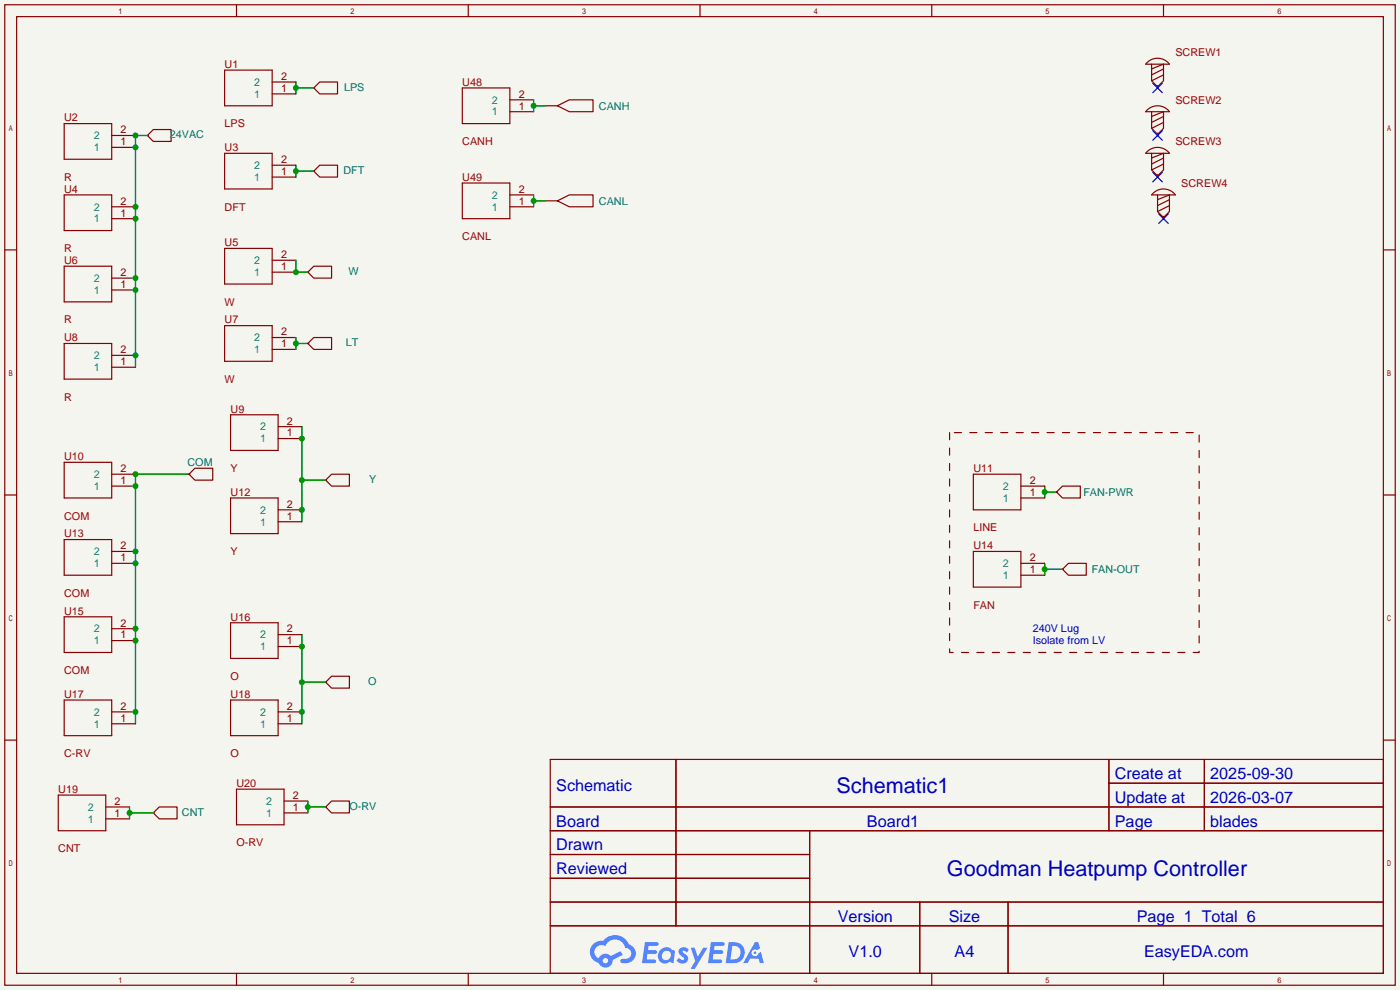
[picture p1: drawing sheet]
<svg xmlns="http://www.w3.org/2000/svg" width="299mm" height="212mm" viewBox="0 0 299 212" stroke-linecap="round" stroke-linejoin="round" font-family="sans-serif">
<path d="M0 0h299.2v211.6h-299.2z" fill="#f5f5f0"/>
<g fill="none" stroke="#850000" stroke-width=".25">
<path d="M1 1h297.2v209.6h-297.2zM3.6 3.6h292.1v204.4h-292.1zM50.5 1v2.6M100.1 1v2.6M149.6 1v2.6M199.1 1v2.6M248.7 1v2.6M1 53.4h2.6M295.7 53.4h2.5M1 105.8h2.6M295.7 105.8h2.5M1 158.2h2.6"/>
<path d="M295.7 158.2h2.5M117.6 162.3h178.1v45.7h-178.1zM117.6 172.5h178.1M117.6 177.5h178.1M144.5 162.3v35.6M173 177.5v30.5M237 162.3v15.2M237 167.4h58.7M257.4 162.3v15.2M117.6 182.6h55.4M117.6 192.8h178.1M117.6 187.7h55.4"/>
<path d="M117.6 197.9h178.1M196.6 192.8v15.2M215.4 192.8v15.2M50.5 208v2.6M100.1 208v2.6M149.6 208v2.6M199.1 208v2.6M248.7 208v2.6"/>
</g>
<g fill="#5487ff">
<path d="M145.3 202.7a1.3 1.3 0 0 1 1.9 .3l-.4 .6a.54 .54 0 0 0-.9-.2l.1 .2a1.34 1.34 0 0 1 .9 1.8 1.47 1.47 0 0 1-2.3-.1l.5-.6 .8 .5a.31 .31 0 0 0 .4-.3 .31 .31 0 0 0-.3-.4 1.12 1.12 0 0 1-.7-1.8z"/>
<path d="M147.6 202.5h.9l.6 2 1.2-2h.9l-2.7 4.6h-.9l1-1.7z"/>
<path d="M137.8 201.4h1.7a1.31 1.31 0 0 1 1.2 .2 .4 .4 0 0 1-.3 .5l-1.8 .1-.1 .9h1.6a.4 .4 0 0 1 .4 .4 .4 .4 0 0 1-.5 .4h-1.6l-.2 1.2h1.4a.46 .46 0 0 1 .5 0 .46 .46 0 0 1 .1 .5l-.4 .2h-2.6z"/>
<path d="M151.9 201.4h1.7a1.32 1.32 0 0 1 1.2 .2 .39 .39 0 0 1-.3 .5l-1.8 .1-.1 .9h1.6a.4 .4 0 0 1 .4 .4 .4 .4 0 0 1-.4 .4h-1.7l-.2 1.2h1.4a.46 .46 0 0 1 .5 0 .46 .46 0 0 1 .1 .5l-.4 .2h-2.6z"/>
<path d="M161.3 201.4h.8l.3 1.3-.6 .4a.75 .75 0 0 0-1.1 .3 .75 .75 0 0 0 .5 1 .75 .75 0 0 0 .9-.7l.5-.2 .6 2.3h-.8l-.3-.9h-1.8l-.5 .9h-1z"/>
<path d="M155.7 201.4l-.6 4.4h1.5a2.27 2.27 0 0 0 2.6-2.2 2.27 2.27 0 0 0-2.7-2.2zM156.5 202.1a1.5 1.5 0 0 1 1.8 1.6 1.5 1.5 0 0 1-1.9 1.4h-.3z"/>
<path d="M141.2 203a1.6 1.6 0 0 0-.3 2.3 1.6 1.6 0 0 0 2.3 .2l.7 .3 .3-2.4-.1-.3-.5-.1a1.58 1.58 0 0 0-2.4 0zM141.8 203.5a.98 .98 0 0 1 1.6 .4 .98 .98 0 0 1-1.1 1.3 .94 .94 0 0 1-.9-.7 .94 .94 0 0 1 .4-1z"/>
<path d="M126.8 201.8a2.37 2.37 0 0 0 1.1 4 1.54 1.54 0 0 0 1.8 1 1.54 1.54 0 0 0 1.2-1.6l2.2-1.1-.5-.8-2 1a1.57 1.57 0 0 0-2.7 .5 1.5 1.5 0 0 1-.7-2.1 1.5 1.5 0 0 1 2.2-.5 2.23 2.23 0 0 1 2.3-1.4 2.23 2.23 0 0 1 2 1.8 1.16 1.16 0 0 1 1.2 1.1 1.16 1.16 0 0 1-1.1 1.2h-.7a.47 .47 0 0 0-.5 .4 .47 .47 0 0 0 .4 .5 2.17 2.17 0 0 0 2.5-.9 2.17 2.17 0 0 0-.3-2.7l-.8-.4a3.2 3.2 0 0 0-5.5-.7l-1.1 .1zM128.8 205.3a.6 .6 0 0 1 1.2 0 .6 .6 0 0 1-1.2 0z"/>
<circle cx="161.4" cy="203.6" r=".28"/>
</g>
<g fill="none" stroke="#850000" stroke-width=".25">
<path d="M48 15h10.2v7.6h-10.2zM58.2 17.5h5M67.1 18.8h.1M68.3 17.5h3.8v2.6h-3.8l-1.2-1.3zM98.8 18.8h10.2v7.6h-10.2zM245.3 13.2a3.2 3.2 0 0 1 4.6 .5h-5zM246.1 13.7v3.6l1.3 1.2 1.3-1.2v-3.6l-2.6 1M247.4 18.3v.5M248.7 14.7l-2.6 1.3M248.7 16l-2.6 1.3M13.7 26.4h10.2v7.6h-10.2zM23.9 31.5h5.1"/>
<path d="M23.9 29h5.1M31.5 29h.1M32.8 27.7h3.8v2.5h-3.8l-1.3-1.2zM48 32.8h10.2v7.6h-10.2zM58.2 37.8h5M58.2 35.3h5M58.2 20.1h5M67.1 36.6h.1M68.3 35.3h3.8v2.5h-3.8l-1.2-1.2zM98.8 39.1h10.2v7.6h-10.2zM109 23.9h5M109 21.3h5"/>
<path d="M116.6 22.6h2.5M119.1 22.6l2.6-1.3h5v2.6h-5zM245.3 23.4a3.2 3.2 0 0 1 4.6 .5h-5zM245.3 32.3a3.2 3.2 0 0 1 4.6 .5h-5zM246.1 23.9v3.5l1.3 1.3 1.3-1.3v-3.5l-2.6 1M246.1 32.8v3.5l1.3 1.3 1.3-1.3v-3.5l-2.6 1M247.4 28.4v.6M247.4 37.3v.5M248.7 24.9l-2.6 1.3M248.7 26.2l-2.6 1.2M248.7 33.8l-2.6 1.3M248.7 35.1l-2.6 1.2"/>
<path d="M13.7 41.7h10.2v7.6h-10.2zM13.7 56.9h10.2v7.6h-10.2zM23.9 46.7h5.1M23.9 44.2h5.1M23.9 59.4h5.1M48 53.1h10.2v7.6h-10.2zM58.2 58.2h5M58.2 55.6h5M65.8 58.2h.1M67.1 56.9h3.8v2.5h-3.8l-1.3-1.2zM109 41.7h5M109 44.2h5"/>
<path d="M116.6 42.9h2.5M119.1 42.9l2.6-1.2h5v2.5h-5zM246.6 41.2a3.2 3.2 0 0 1 4.6 .5h-5.1zM247.4 41.7v3.5l1.3 1.3 1.2-1.3v-3.5l-2.5 1M248.7 46.2v.5M249.9 42.7l-2.5 1.2M249.9 43.9l-2.5 1.3M13.7 73.4h10.2v7.6h-10.2zM23.9 62h5.1M23.9 78.5h5.1M23.9 75.9h5.1M48 69.6h10.2v7.6h-10.2z"/>
<path d="M58.2 74.7h5M58.2 72.1h5M65.8 73.4l1.3-1.3h3.8v2.6h-3.8zM65.8 73.4h.1M13.7 98.8h10.2v7.6h-10.2zM49.3 88.6h10.1v7.7h-10.1zM59.4 93.7h5.1M59.4 91.2h5.1M13.7 115.3h10.2v7.6h-10.2zM23.9 103.9h5.1M23.9 101.3h5.1M23.9 117.9h5.1"/>
<path d="M40.4 101.3l1.3-1.2h3.8v2.5h-3.8zM40.4 101.3h.1M49.3 106.4h10.1v7.6h-10.1zM59.4 111.5h5.1M59.4 109h5.1M69.6 102.6l1.3-1.3h3.8v2.6h-3.8zM69.6 102.6h.1M208 101.3h10.2v7.7h-10.2zM208 117.9h10.2v7.6h-10.2zM218.2 106.4h5.1M218.2 103.9h5.1M225.8 105.2h.1"/>
<path d="M227.1 103.9h3.8v2.5h-3.8l-1.3-1.2zM13.7 131.8h10.2v7.6h-10.2zM23.9 120.4h5.1M23.9 136.9h5.1M23.9 134.4h5.1M49.3 133.1h10.1v7.6h-10.1zM59.4 138.2h5.1M59.4 135.6h5.1M218.2 122.9h5.1M218.2 120.4h5.1M227.1 121.7l1.2-1.3h3.9v2.5h-3.9zM227.1 121.7h.1"/>
<path d="M13.7 149.6h10.2v7.6h-10.2zM23.9 154.7h5.1M23.9 152.1h5.1M49.3 149.6h10.1v7.6h-10.1zM59.4 154.7h5.1M59.4 152.1h5.1M69.6 145.8l1.3-1.3h3.8v2.6h-3.8zM69.6 145.8h.1M12.4 169.9h10.2v7.6h-10.2zM22.6 175h5.1M22.6 172.5h5.1M32.8 173.7l1.2-1.2h3.8v2.5h-3.8z"/>
<path d="M32.8 173.7h.1M50.5 168.7h10.2v7.6h-10.2zM60.7 173.7h5.1M60.7 171.2h5.1M69.6 172.5h.1M70.9 171.2h3.8v2.5h-3.8l-1.3-1.2z"/>
</g>
<g fill="none" stroke="#009600" stroke-width=".25">
<path d="M63.2 18.8h3.9M63.2 17.5v2.6M31.5 29h-2.5v49.5M63.2 35.3v2.5M63.2 36.6h3.9M114 21.3v2.6M114 22.6h2.6M63.2 55.6v2.6h2.6M114 41.7v2.5M114 42.9h2.6M63.2 72.1v2.6M63.2 73.4h2.6"/>
<path d="M64.5 91.2v20.3M40.4 101.3h-11.4v53.4M64.5 102.6h5.1M223.3 103.9v2.5M223.3 105.2h2.5M64.5 135.6v19.1M223.3 121.7h3.8M223.3 120.4v2.5M64.5 145.8h5.1M27.7 172.5v2.5M27.7 173.7h5.1M65.8 171.2v2.5"/>
<path d="M65.8 172.5h3.8"/>
</g>
<path d="M202.9 92.5v46.9h53.4v-46.9h-53.4" fill="none" stroke="#850000" stroke-width=".25" stroke-dasharray="1.5 1.8"/>
<path d="M246.4 17.8l2 2M248.4 17.8l-2 2M246.4 27.9l2 2.1M246.4 36.8l2 2.1M248.4 27.9l-2 2.1M248.4 36.8l-2 2.1M247.6 45.7l2.1 2.1M249.7 45.7l-2.1 2.1" fill="none" stroke="#000085" stroke-width=".25"/>
<g fill="#009600">
<circle cx="29" cy="29" r=".63"/>
<circle cx="29" cy="31.5" r=".63"/>
<circle cx="29" cy="44.2" r=".63"/>
<circle cx="29" cy="46.7" r=".63"/>
<circle cx="29" cy="59.4" r=".63"/>
<circle cx="29" cy="62" r=".63"/>
<circle cx="29" cy="75.9" r=".63"/>
<circle cx="29" cy="101.3" r=".63"/>
<circle cx="29" cy="103.9" r=".63"/>
<circle cx="29" cy="120.4" r=".63"/>
<circle cx="29" cy="134.4" r=".63"/>
<circle cx="29" cy="136.9" r=".63"/>
<circle cx="29" cy="152.1" r=".63"/>
<circle cx="29" cy="117.9" r=".63"/>
<circle cx="64.5" cy="102.6" r=".63"/>
<circle cx="64.5" cy="109" r=".63"/>
<circle cx="64.5" cy="93.7" r=".63"/>
<circle cx="223.3" cy="121.7" r=".63"/>
<circle cx="223.3" cy="105.2" r=".63"/>
<circle cx="63.2" cy="18.8" r=".63"/>
<circle cx="63.2" cy="36.6" r=".63"/>
<circle cx="64.5" cy="145.8" r=".63"/>
<circle cx="64.5" cy="152.1" r=".63"/>
<circle cx="64.5" cy="138.2" r=".63"/>
<circle cx="65.8" cy="172.5" r=".63"/>
<circle cx="27.7" cy="173.7" r=".63"/>
<circle cx="63.2" cy="73.4" r=".63"/>
<circle cx="63.2" cy="58.2" r=".63"/>
<circle cx="114" cy="22.6" r=".63"/>
<circle cx="114" cy="42.9" r=".63"/>
</g>
<g font-size="4.6" fill="#0000c2">
<text x="178.8" y="169.4">Schematic1</text>
<text x="202.4" y="187.2">Goodman Heatpump Controller</text>
</g>
<g font-size="3.5" fill="#0000c2">
<text x="238.3" y="166.5">Create at</text>
<text x="258.7" y="166.5">2025-09-30</text>
<text x="118.9" y="169.1">Schematic</text>
<text x="238.3" y="171.6">Update at</text>
<text x="258.7" y="171.6">2026-03-07</text>
<text x="118.9" y="176.7">Board</text>
<text x="185.3" y="176.7">Board1</text>
<text x="238.3" y="176.7">Page</text>
<text x="258.7" y="176.7">blades</text>
<text x="118.9" y="181.8">Drawn</text>
<text x="118.9" y="186.8">Reviewed</text>
<text x="179.1" y="197">Version</text>
<text x="202.8" y="197">Size</text>
<text x="243" y="197">Page 1 Total 6</text>
<text x="181.4" y="204.6">V1.0</text>
<text x="204" y="204.6">A4</text>
<text x="244.5" y="204.6">EasyEDA.com</text>
</g>
<g font-size="2.3" fill="#a90000">
<text x="251.2" y="12">SCREW1</text>
<text x="48" y="14.5">U1</text>
<text x="98.8" y="18.3">U48</text>
<text x="251.2" y="22.1">SCREW2</text>
<text x="13.7" y="26">U2</text>
<text x="48" y="27.2">LPS</text>
<text x="48" y="32.3">U3</text>
<text x="98.8" y="31">CANH</text>
<text x="251.2" y="31">SCREW3</text>
<text x="13.7" y="38.7">R</text>
<text x="13.7" y="41.2">U4</text>
<text x="98.8" y="38.7">U49</text>
<text x="252.5" y="39.9">SCREW4</text>
<text x="48" y="45">DFT</text>
<text x="13.7" y="53.9">R</text>
<text x="48" y="52.6">U5</text>
<text x="98.8" y="51.4">CANL</text>
<text x="13.7" y="56.4">U6</text>
<text x="48" y="65.3">W</text>
<text x="13.7" y="69.1">R</text>
<text x="48" y="69.1">U7</text>
<text x="13.7" y="72.9">U8</text>
<text x="48" y="81.8">W</text>
<text x="13.7" y="85.6">R</text>
<text x="49.3" y="88.2">U9</text>
<text x="13.7" y="98.3">U10</text>
<text x="49.3" y="100.9">Y</text>
<text x="208" y="100.9">U11</text>
<text x="49.3" y="106">U12</text>
<text x="13.7" y="111">COM</text>
<text x="208" y="113.6">LINE</text>
<text x="13.7" y="114.9">U13</text>
<text x="49.3" y="118.7">Y</text>
<text x="208" y="117.4">U14</text>
<text x="13.7" y="127.6">COM</text>
<text x="13.7" y="131.4">U15</text>
<text x="208" y="130.1">FAN</text>
<text x="49.3" y="132.6">U16</text>
<text x="13.7" y="144.1">COM</text>
<text x="13.7" y="149.1">U17</text>
<text x="49.3" y="149.1">U18</text>
<text x="49.3" y="145.3">O</text>
<text x="13.7" y="161.8">C-RV</text>
<text x="49.3" y="161.8">O</text>
<text x="12.4" y="169.5">U19</text>
<text x="50.5" y="168.2">U20</text>
<text x="12.4" y="182.2">CNT</text>
<text x="50.5" y="180.9">O-RV</text>
</g>
<g font-size="2.3" fill="#840000">
<text x="60.1" y="17.1">2</text>
<text x="60.1" y="19.6">1</text>
<text x="110.9" y="23.4">1</text>
<text x="110.9" y="20.9">2</text>
<text x="25.8" y="28.5">2</text>
<text x="25.8" y="31">1</text>
<text x="60.1" y="34.8">2</text>
<text x="60.1" y="37.4">1</text>
<text x="110.9" y="41.2">2</text>
<text x="25.8" y="46.3">1</text>
<text x="25.8" y="43.7">2</text>
<text x="110.9" y="43.7">1</text>
<text x="25.8" y="59">2</text>
<text x="60.1" y="57.7">1</text>
<text x="60.1" y="55.2">2</text>
<text x="25.8" y="61.5">1</text>
<text x="60.1" y="71.7">2</text>
<text x="25.8" y="75.5">2</text>
<text x="60.1" y="74.2">1</text>
<text x="25.8" y="78">1</text>
<text x="61.3" y="93.3">1</text>
<text x="61.3" y="90.7">2</text>
<text x="25.8" y="100.9">2</text>
<text x="25.8" y="103.4">1</text>
<text x="220.1" y="106">1</text>
<text x="220.1" y="103.4">2</text>
<text x="61.3" y="111">1</text>
<text x="61.3" y="108.5">2</text>
<text x="25.8" y="119.9">1</text>
<text x="25.8" y="117.4">2</text>
<text x="220.1" y="119.9">2</text>
<text x="220.1" y="122.5">1</text>
<text x="25.8" y="136.4">1</text>
<text x="25.8" y="133.9">2</text>
<text x="61.3" y="137.7">1</text>
<text x="61.3" y="135.2">2</text>
<text x="25.8" y="154.2">1</text>
<text x="25.8" y="151.7">2</text>
<text x="61.3" y="154.2">1</text>
<text x="61.3" y="151.7">2</text>
<text x="24.5" y="172">2</text>
<text x="62.6" y="173.3">1</text>
<text x="62.6" y="170.7">2</text>
<text x="24.5" y="174.5">1</text>
</g>
<g font-size="2.3" fill="#008484">
<text x="54.3" y="20.9">1</text>
<text x="54.3" y="18.3">2</text>
<text x="105.1" y="22.1">2</text>
<text x="20.1" y="29.8">2</text>
<text x="105.1" y="24.7">1</text>
<text x="20.1" y="32.3">1</text>
<text x="54.3" y="38.7">1</text>
<text x="54.3" y="36.1">2</text>
<text x="20.1" y="47.5">1</text>
<text x="20.1" y="45">2</text>
<text x="105.1" y="45">1</text>
<text x="105.1" y="42.5">2</text>
<text x="54.3" y="59">1</text>
<text x="54.3" y="56.4">2</text>
<text x="20.1" y="62.8">1</text>
<text x="20.1" y="60.2">2</text>
<text x="20.1" y="76.8">2</text>
<text x="54.3" y="75.5">1</text>
<text x="54.3" y="72.9">2</text>
<text x="20.1" y="79.3">1</text>
<text x="55.6" y="94.5">1</text>
<text x="55.6" y="92">2</text>
<text x="20.1" y="104.7">1</text>
<text x="20.1" y="102.2">2</text>
<text x="214.4" y="107.2">1</text>
<text x="214.4" y="104.7">2</text>
<text x="55.6" y="112.3">1</text>
<text x="55.6" y="109.8">2</text>
<text x="20.1" y="118.7">2</text>
<text x="20.1" y="121.2">1</text>
<text x="214.4" y="123.7">1</text>
<text x="214.4" y="121.2">2</text>
<text x="20.1" y="137.7">1</text>
<text x="20.1" y="135.2">2</text>
<text x="55.6" y="136.4">2</text>
<text x="55.6" y="139">1</text>
<text x="20.1" y="155.5">1</text>
<text x="20.1" y="153">2</text>
<text x="55.6" y="155.5">1</text>
<text x="55.6" y="153">2</text>
<text x="18.8" y="173.3">2</text>
<text x="56.9" y="172">2</text>
<text x="18.8" y="175.8">1</text>
<text x="56.9" y="174.5">1</text>
</g>
<g font-size="2.3" fill="#006464">
<text x="73.5" y="19.4">LPS</text>
<text x="128" y="23.4">CANH</text>
<text x="36.3" y="29.6">24VAC</text>
<text x="73.4" y="37.2">DFT</text>
<text x="128" y="43.7">CANL</text>
<text x="74.5" y="58.8">W</text>
<text x="73.9" y="74">LT</text>
<text x="40.1" y="99.6">COM</text>
<text x="78.9" y="103.2">Y</text>
<text x="231.5" y="106">FAN-PWR</text>
<text x="233.3" y="122.5">FAN-OUT</text>
<text x="78.7" y="146.4">O</text>
<text x="74.7" y="173.1">O-RV</text>
<text x="38.9" y="174.4">CNT</text>
</g>
<g font-size="2.3" fill="#0000c2">
<text x="220.7" y="135.2">240V Lug</text>
<text x="220.7" y="137.7">Isolate from LV</text>
</g>
</svg>
